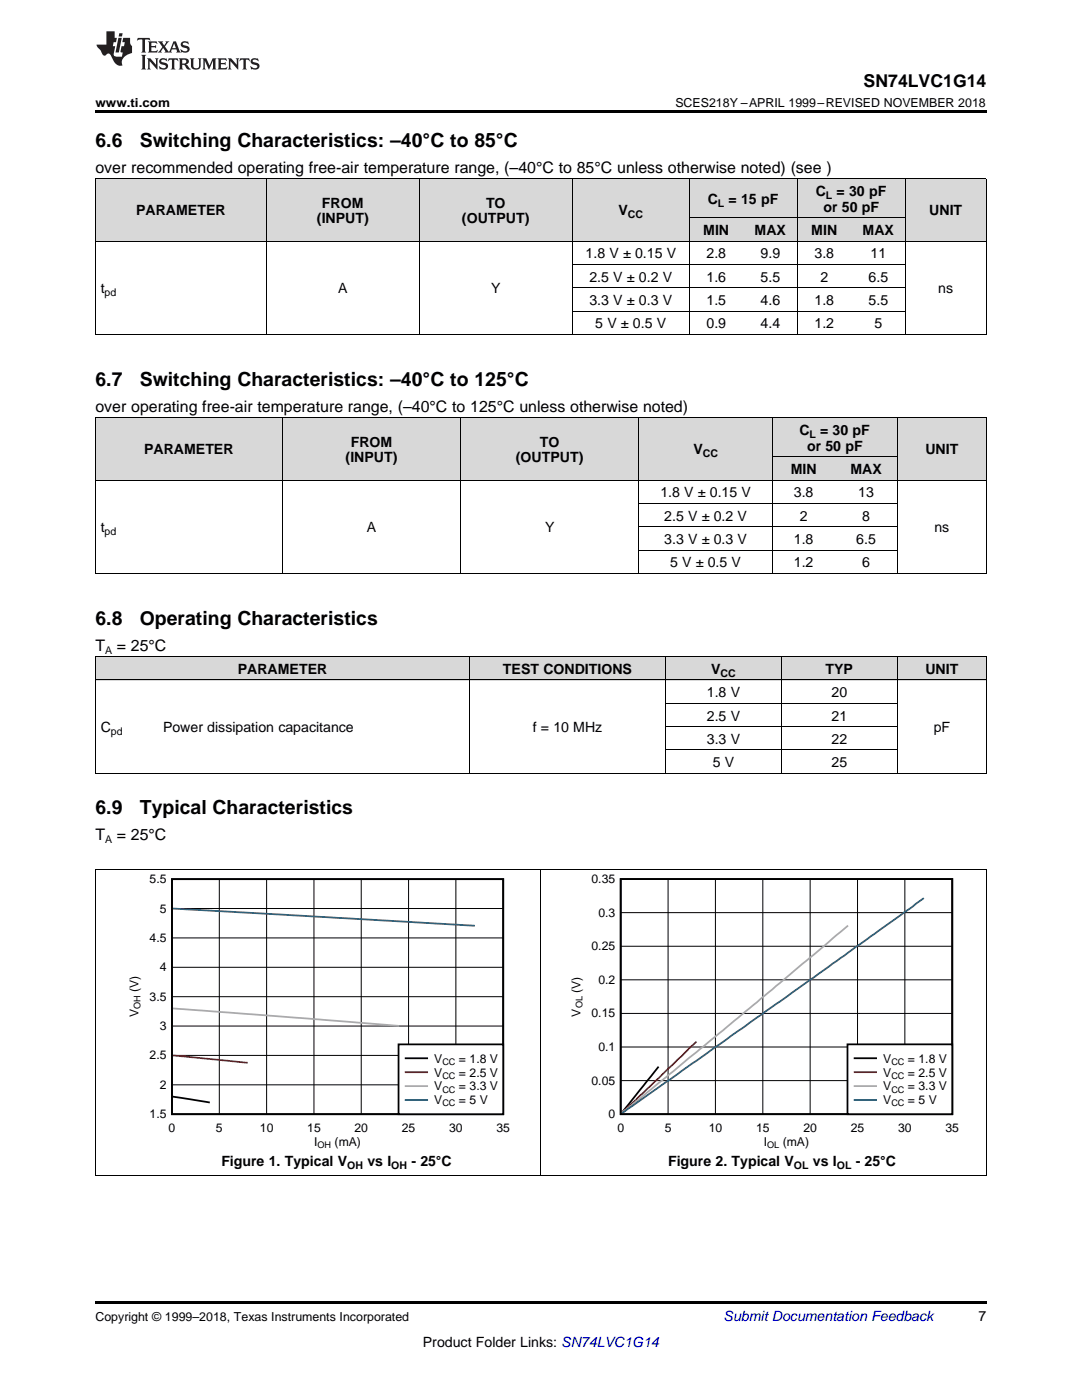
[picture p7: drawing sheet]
<svg xmlns="http://www.w3.org/2000/svg" width="216mm" height="279mm" viewBox="0 0 216 279" stroke-linecap="round" stroke-linejoin="round" font-family="sans-serif">
<g fill="#d8d8d8">
<path d="M19 131.1h12.5v4.6h-12.5z"/>
<path d="M31.5 131.1h62.2v4.6h-62.2z"/>
<path d="M93.7 131.1h39.1v4.6h-39.1z"/>
<path d="M132.8 131.1h23.1v4.6h-23.1z"/>
<path d="M155.9 131.1h23.2v4.6h-23.2z"/>
<path d="M179.1 131.1h17.7v4.6h-17.7z"/>
<path d="M19 83.4h37.4v12.5h-37.4z"/>
<path d="M56.4 83.4h35.5v12.5h-35.5z"/>
<path d="M91.9 83.4h35.6v12.5h-35.6z"/>
<path d="M127.5 83.4h12.4v12.5h-12.4z"/>
<path d="M139.9 83.4h14.3v12.5h-14.3z"/>
<path d="M179.1 83.4h17.7v12.5h-17.7z"/>
<path d="M154.2 91.2h12.4v4.7h-12.4z"/>
<path d="M166.6 91.2h12.5v4.7h-12.5z"/>
<path d="M154.2 83.4h12.4v7.8h-12.4z"/>
<path d="M166.6 83.4h12.5v7.8h-12.5z"/>
<path d="M19 35.7h34.2v12.5h-34.2z"/>
<path d="M53.2 35.7h30.5v12.5h-30.5z"/>
<path d="M83.7 35.7h30.5v12.5h-30.5z"/>
<path d="M114.2 35.7h10.8v12.5h-10.8z"/>
<path d="M125 35.7h12.5v12.5h-12.5z"/>
<path d="M180.7 35.7h16.1v12.5h-16.1z"/>
<path d="M137.5 43.5h10.8v4.7h-10.8z"/>
<path d="M148.3 43.5h10.8v4.7h-10.8z"/>
<path d="M159.1 43.5h10.8v4.7h-10.8z"/>
<path d="M169.9 43.5h10.8v4.7h-10.8z"/>
<path d="M137.5 35.7h10.8v7.8h-10.8z"/>
<path d="M148.3 35.7h10.8v7.8h-10.8z"/>
<path d="M159.1 35.7h10.8v7.8h-10.8z"/>
<path d="M169.9 35.7h10.8v7.8h-10.8z"/>
</g>
<path d="M19 234.5l.2 .1zM196.7 234.5l.1 .1zM19 259.7h177.8v.5h-177.8z" fill="#000"/>
<path d="M19.1 173.6v61M107.9 173.6v61M196.8 173.6v61M19 234.5h177.8" fill="none" stroke="#000" stroke-width=".2"/>
<path d="M25.3 174.5h76.4v54.8h-76.4z" fill-rule="evenodd" fill="#fff"/>
<path d="M34.3 175.5h66.1v46.9h-66.1zM34.5 218.9l7.4 1.1" fill="none" stroke="#000" stroke-width=".35"/>
<g fill="none" stroke="#000" stroke-width=".2">
<path d="M43.8 175.5v46.9M53.2 175.5v46.9M62.6 175.5v46.9M72.1 175.5v46.9M81.5 175.5v46.9M91 175.5v46.9M34.3 198.9h66.1M34.3 193h66.1M34.3 187.2h66.1M34.3 181.3h66.1M34.3 216.5h66.1M34.3 210.6h66.1"/>
<path d="M34.3 204.8h66.1"/>
</g>
<path d="M34.5 210.6l14.9 1.5" fill="none" stroke="#f00" stroke-width=".35"/>
<path d="M34.5 201.3l45.1 3.4" fill="none" stroke="#aaa" stroke-width=".35"/>
<path d="M34.5 181.3l60.2 3.5" fill="none" stroke="#295c75" stroke-width=".35"/>
<path d="M79.5 208.4h20.9v14h-20.9z" fill-rule="evenodd" fill="#fff"/>
<path d="M79.5 208.4h20.9v14h-20.9zM80.9 211.2h4.3" fill="none" stroke="#000" stroke-width=".35"/>
<path d="M80.9 214h4.3" fill="none" stroke="#f00" stroke-width=".35"/>
<path d="M80.9 216.8h4.3" fill="none" stroke="#aaa" stroke-width=".35"/>
<path d="M80.9 219.5h4.3" fill="none" stroke="#295c75" stroke-width=".35"/>
<path d="M113.5 174.5h77.8v54.8h-77.8z" fill-rule="evenodd" fill="#fff"/>
<path d="M123.9 175.4h66.1v47h-66.1zM131.4 212.9l-7.4 9.2" fill="none" stroke="#000" stroke-width=".35"/>
<path d="M133.3 175.4v47M142.8 175.4v47M152.2 175.4v47M161.7 175.4v47M171.1 175.4v47M180.6 175.4v47M123.9 195.5h66.1M123.9 188.8h66.1M123.9 182.1h66.1M123.9 215.7h66.1M123.9 209h66.1M123.9 202.3h66.1" fill="none" stroke="#000" stroke-width=".2"/>
<path d="M139 207.9l-15 14.3" fill="none" stroke="#f00" stroke-width=".35"/>
<path d="M169.2 184.7l-24.9 20.9-20.3 16.6" fill="none" stroke="#aaa" stroke-width=".35"/>
<path d="M184.3 179.2l-21.9 15.9-38.3 27.1" fill="none" stroke="#295c75" stroke-width=".35"/>
<path d="M169.1 208.4h20.9v14h-20.9z" fill-rule="evenodd" fill="#fff"/>
<path d="M169.1 208.4h20.9v14h-20.9zM170.5 211.2h4.3" fill="none" stroke="#000" stroke-width=".35"/>
<path d="M170.5 214h4.3" fill="none" stroke="#f00" stroke-width=".35"/>
<path d="M170.5 216.8h4.3" fill="none" stroke="#aaa" stroke-width=".35"/>
<path d="M170.5 219.5h4.3" fill="none" stroke="#295c75" stroke-width=".35"/>
<g fill="none" stroke="#000" stroke-width=".2">
<path d="M19 35.6h177.8M19.1 35.7v31.1M53.1 35.7v31.1M83.6 35.7v31.1M114.2 35.7v31.1M137.5 35.7v31.1M159 35.7v31.1M180.6 35.7v31.1M196.8 35.7v31.1M19 48.1h177.8M114.2 57.4h66.5M114.2 52.8h66.5"/>
<path d="M137.5 43.5h43.1M19 66.8h177.8M114.2 62.1h66.5M19 95.8h177.8M19 83.3h177.8M19.1 83.4v31.1M56.3 83.4v31.1M91.9 83.4v31.1M127.4 83.4v31.1M154.1 83.4v31.1M154.2 91.2h24.8M179 83.4v31.1"/>
<path d="M196.8 83.4v31.1M19 114.5h177.8M127.5 109.8h51.5M127.5 105.1h51.5M127.5 100.5h51.5M19 135.7h177.8M19 131h177.8M19.1 131.1v23.3M93.6 131.1v23.3M132.8 131.1v23.3M155.9 131.1v23.3M179 131.1v23.3"/>
<path d="M196.8 131.1v23.3M19 154.3h177.8M132.8 149.7h46.2M132.8 145h46.2M132.8 140.4h46.2M19 173.5h177.8"/>
</g>
<path d="M19 22h177.8v.5h-177.8zM19 66.8h.2zM83.6 66.8h.1zM114.1 66.8h.1zM124.9 66.8h.1zM137.4 66.8h.1zM148.2 66.8h.1zM159 66.8h.1zM180.6 66.8h.1zM196.7 66.8h.1z" fill="#000"/>
<g fill="#231f20">
<path d="M27.5 7.6l-.1 .5 .4-.2h.6v.1v2.1l-.2 .4h1l-.3-.4v-2.1l.1-.1h.5l.5 .2-.2-.5zM29.5 8.3l.2 .3v1.5l-.2 .4h1.8l.2-.6a1.04 1.04 0 0 1-1.3 .2v-.7h.6l.3 .2v-.6l-.3 .2h-.6v-.6l.8-.1 .4 .3-.2-.5zM31.5 8.3l.9 1.1-.9 1.1h.8l-.2-.2 .5-.7 .4 .7-.2 .2h1.5l-.1-.2 .1-.4h.9l.1 .4-.2 .2h1l-.3-.3-.7-1.9h-.5l-.9 2-.8-1 .9-1h-.8l.1 .3-.3 .5-.4-.6 .2-.2zM34.7 8.6l.4 1h-.7zM36.3 8.4a.63 .63 0 0 0-.2 .7 .63 .63 0 0 0 .6 .4l.6 .2 .1 .2a.75 .75 0 0 1-.7 .4 .75 .75 0 0 1-.6-.5l.1 .7 .1-.1a1.11 1.11 0 0 0 1.5-.6 1.13 1.13 0 0 0-1.2-.8l-.1-.4a1.04 1.04 0 0 1 1.2 .2l-.2-.5-.1 .1-.5-.2zM28.2 10.9l.2 .4v2.2l-.2 .4h1l-.3-.4v-2.2l.3-.4zM29.3 11.6l.3 .4v1.5l-.3 .4h.8l-.2-.4v-1.3l1.5 1.7v-1.9l.2-.4h-.7l.2 .4v.9l-1.1-1.3zM32 11.8a.62 .62 0 0 0-.2 .7 .62 .62 0 0 0 .6 .4l.6 .1 .1 .3a.76 .76 0 0 1-.7 .3 .76 .76 0 0 1-.6-.4l.1 .7 .1-.1a1.11 1.11 0 0 0 1.5-.6 1.13 1.13 0 0 0-1.2-.8l-.1-.4a1.04 1.04 0 0 1 1.2 .2l-.2-.6-.1 .1-.5-.1zM33.7 11.6l-.2 .6a.61 .61 0 0 1 .8-.3v1.6l-.2 .4h.9l-.2-.4v-1.6a.63 .63 0 0 1 .8 .3l-.2-.6zM35.6 11.6l.3 .4v1.5l-.3 .4h1l-.2-.2v-.8l.5 .2a.76 .76 0 0 0 1.2 .7l-1-1a.58 .58 0 0 0 .6-.5 .58 .58 0 0 0-.5-.6zM36.4 11.9h.1a.45 .45 0 0 1 .5 .1 .45 .45 0 0 1 .1 .5l-.7 .2zM37.9 11.6l.2 .2a2.17 2.17 0 0 0 .3 1.9 .99 .99 0 0 0 1.6-.6v-1.1l.2-.4h-.7l.2 .2a1.92 1.92 0 0 1-.2 1.8 .6 .6 0 0 1-.9-.5v-1.1l.2-.4zM40.4 11.6l.2 .4v1.5l-.2 .4h.7l-.2-.4v-1.4l.8 1.8 .8-1.8v1.4l-.2 .4h.9l-.2-.4v-1.5l.2-.4h-.8l-.6 1.5-.6-1.5zM43.4 11.6l.2 .4v1.5l-.2 .4h1.8l.2-.6a1.04 1.04 0 0 1-1.3 .1v-.6h.5l.4 .2v-.6l-.4 .2h-.5v-.7h.8l.3 .3-.1-.6zM45.5 11.6l.2 .4v1.5l-.2 .4h.7l-.2-.4v-1.3l1.5 1.7v-1.9l.2-.4h-.7l.2 .4v.9l-1.1-1.3zM47.9 11.6l-.1 .6a.61 .61 0 0 1 .8-.3v1.6l-.3 .4h1l-.3-.4 .1-1.6a.63 .63 0 0 1 .7 .3l-.1-.6zM50.2 11.8a.62 .62 0 0 0-.2 .7 .62 .62 0 0 0 .6 .4l.6 .1 .2 .3a.76 .76 0 0 1-.8 .3 .76 .76 0 0 1-.6-.4l.1 .7 .2-.1a1.11 1.11 0 0 0 1.5-.6 1.13 1.13 0 0 0-1.3-.8l-.1-.4a1.04 1.04 0 0 1 1.2 .2l-.1-.6-.2 .1-.5-.1z"/>
<path d="M21.2 6.3v2.6h-1.9l.1 .4 .7 .9a.91 .91 0 0 0 1 .8 .56 .56 0 0 1 .5-.3 .56 .56 0 0 1 .5 .3l.4 .8a1.53 1.53 0 0 0 1.9 1.2 1.54 1.54 0 0 1 1-2.1l.9-.3v-1.4a1.52 1.52 0 0 1-.3-1.6h-1.4l-.2 .8h.5l-.2 .8h-.4l-.2 1v.2l.4 .1-.2 .8a1.93 1.93 0 0 1-1.6-.3l.3-1.8h-.5l.2-.8h.4l.2-.8h-.4v-1.3zM23.6 7.6l-.6 2.9h.7l.6-2.9zM23.8 6.6l-.1 .7h.6l.2-.7z"/>
</g>
<g font-size="3.9">
<text x="19" y="29.3">6.6</text>
<text x="27.9" y="29.3">Switching Characteristics: –40°C to 85°C</text>
<text x="19" y="77">6.7</text>
<text x="27.9" y="77">Switching Characteristics: –40°C to 125°C</text>
<text x="19" y="124.7">6.8</text>
<text x="27.9" y="124.7">Operating Characteristics</text>
<text x="19" y="162.5">6.9</text>
<text x="27.9" y="162.5">Typical Characteristics</text>
</g>
<text font-size="3.5" x="172.3" y="17.3">SN74LVC1G14</text>
<g font-size="3.2">
<text x="19" y="34.4">over recommended operating free-air temperature range, (–40°C to 85°C unless otherwise noted) (see )</text>
<text x="19" y="82.1">over operating free-air temperature range, (–40°C to 125°C unless otherwise noted)</text>
<text x="19" y="129.8">T</text>
<text x="23.3" y="129.8">= 25°C</text>
<text x="19" y="167.6">T</text>
<text x="23.3" y="167.6">= 25°C</text>
</g>
<g font-size="2.8">
<text x="64.2" y="41.4">FROM</text>
<text x="97" y="41.4">TO</text>
<text x="141.3" y="40.7">C</text>
<text x="145.4" y="40.7">= 15 pF</text>
<text x="162.8" y="39.1">C</text>
<text x="166.9" y="39.1">= 30 pF</text>
<text x="27.2" y="43">PARAMETER</text>
<text x="63.3" y="44.6">(INPUT)</text>
<text x="92.2" y="44.6">(OUTPUT)</text>
<text x="123.4" y="43">V</text>
<text x="140.3" y="46.9">MIN</text>
<text x="150.6" y="46.9">MAX</text>
<text x="161.9" y="46.9">MIN</text>
<text x="164.3" y="42.3">or 50 pF</text>
<text x="172.1" y="46.9">MAX</text>
<text x="185.4" y="43">UNIT</text>
<text x="116.8" y="51.6">1.8 V ± 0.15 V</text>
<text x="141" y="51.6">2.8</text>
<text x="151.8" y="51.6">9.9</text>
<text x="162.5" y="51.6">3.8</text>
<text x="173.7" y="51.6">11</text>
<text x="20.1" y="58.6">t</text>
<text x="67.5" y="58.6">A</text>
<text x="98" y="58.6">Y</text>
<text x="117.6" y="56.2">2.5 V ± 0.2 V</text>
<text x="141" y="56.2">1.6</text>
<text x="151.8" y="56.2">5.5</text>
<text x="163.7" y="56.2">2</text>
<text x="173.3" y="56.2">6.5</text>
<text x="187.2" y="58.6">ns</text>
<text x="117.6" y="60.9">3.3 V ± 0.3 V</text>
<text x="118.8" y="65.5">5 V ± 0.5 V</text>
<text x="141" y="60.9">1.5</text>
<text x="141" y="65.5">0.9</text>
<text x="151.8" y="60.9">4.6</text>
<text x="151.8" y="65.5">4.4</text>
<text x="162.5" y="60.9">1.8</text>
<text x="162.5" y="65.5">1.2</text>
<text x="173.3" y="60.9">5.5</text>
<text x="174.5" y="65.5">5</text>
<text x="70" y="89.1">FROM</text>
<text x="107.7" y="89.1">TO</text>
<text x="159.5" y="86.8">C</text>
<text x="161" y="90">or 50 pF</text>
<text x="163.7" y="86.8">= 30 pF</text>
<text x="28.8" y="90.7">PARAMETER</text>
<text x="69" y="92.3">(INPUT)</text>
<text x="102.9" y="92.3">(OUTPUT)</text>
<text x="138.4" y="90.7">V</text>
<text x="157.8" y="94.6">MIN</text>
<text x="169.7" y="94.6">MAX</text>
<text x="184.6" y="90.7">UNIT</text>
<text x="131.8" y="99.3">1.8 V ± 0.15 V</text>
<text x="158.4" y="99.3">3.8</text>
<text x="171.2" y="99.3">13</text>
<text x="20.1" y="106.3">t</text>
<text x="73.2" y="106.3">A</text>
<text x="108.8" y="106.3">Y</text>
<text x="132.5" y="103.9">2.5 V ± 0.2 V</text>
<text x="159.6" y="103.9">2</text>
<text x="172" y="103.9">8</text>
<text x="186.4" y="106.3">ns</text>
<text x="132.5" y="108.6">3.3 V ± 0.3 V</text>
<text x="133.7" y="113.2">5 V ± 0.5 V</text>
<text x="158.4" y="108.6">1.8</text>
<text x="158.4" y="113.2">1.2</text>
<text x="170.9" y="108.6">6.5</text>
<text x="172" y="113.2">6</text>
<text x="47.4" y="134.5">PARAMETER</text>
<text x="100.4" y="134.5">TEST CONDITIONS</text>
<text x="141.9" y="134.5">V</text>
<text x="164.7" y="134.5">TYP</text>
<text x="184.6" y="134.5">UNIT</text>
<text x="141" y="139.1">1.8 V</text>
<text x="141" y="143.8">2.5 V</text>
<text x="165.9" y="139.1">20</text>
<text x="165.9" y="143.8">21</text>
<text x="20.1" y="146.1">C</text>
<text x="32.5" y="146.1">Power dissipation capacitance</text>
<text x="106.3" y="146.1">f = 10 MHz</text>
<text x="141" y="148.4">3.3 V</text>
<text x="165.9" y="148.4">22</text>
<text x="186.3" y="146.1">pF</text>
<text x="142.2" y="153.1">5 V</text>
<text x="165.9" y="153.1">25</text>
<text x="44.2" y="232.8">Figure 1. Typical V</text>
<text x="73.3" y="232.8">vs I</text>
<text x="82.1" y="232.8">- 25°C</text>
<text x="133.3" y="232.8">Figure 2. Typical V</text>
<text x="162.2" y="232.8">vs I</text>
<text x="170.7" y="232.8">- 25°C</text>
<text x="195.3" y="263.6">7</text>
<text x="84.4" y="268.9">Product Folder Links: SN74LVC1G14</text>
</g>
<text font-size="2.8" fill="#0000c8" x="144.4" y="263.6">Submit Documentation Feedback</text>
<g font-size="2.5">
<text x="19" y="21.4">www.ti.com</text>
<text x="134.8" y="21.4">SCES218Y –APRIL 1999–REVISED NOVEMBER 2018</text>
<text x="19" y="263.6">Copyright © 1999–2018, Texas Instruments Incorporated</text>
</g>
<g font-size="2.4">
<text x="29.9" y="176.3">5.5</text>
<text x="118" y="176.2">0.35</text>
<text x="31.9" y="182.1">5</text>
<text x="119.4" y="182.9">0.3</text>
<text x="29.9" y="188">4.5</text>
<text x="118" y="189.6">0.25</text>
<text x="27.6" y="198" transform="rotate(-90 27.6 198)">(V)</text>
<text x="31.9" y="193.8">4</text>
<text x="119.4" y="196.3">0.2</text>
<text x="27.6" y="203" transform="rotate(-90 27.6 203)">V</text>
<text x="29.9" y="199.7">3.5</text>
<text x="115.8" y="202.9" transform="rotate(-90 115.8 202.9)">V</text>
<text x="115.8" y="198.1" transform="rotate(-90 115.8 198.1)">(V)</text>
<text x="118" y="203.1">0.15</text>
<text x="31.9" y="205.6">3</text>
<text x="119.4" y="209.8">0.1</text>
<text x="29.9" y="211.4">2.5</text>
<text x="86.7" y="212.1">V</text>
<text x="86.7" y="214.8">V</text>
<text x="91.6" y="212.1">= 1.8 V</text>
<text x="91.6" y="214.8">= 2.5 V</text>
<text x="176.2" y="212.1">V</text>
<text x="176.2" y="214.8">V</text>
<text x="181.2" y="212.1">= 1.8 V</text>
<text x="181.2" y="214.8">= 2.5 V</text>
<text x="31.9" y="217.3">2</text>
<text x="86.7" y="217.6">V</text>
<text x="86.7" y="220.4">V</text>
<text x="91.6" y="217.6">= 3.3 V</text>
<text x="91.6" y="220.4">= 5 V</text>
<text x="118" y="216.5">0.05</text>
<text x="176.2" y="217.6">V</text>
<text x="176.2" y="220.4">V</text>
<text x="181.2" y="217.6">= 3.3 V</text>
<text x="181.2" y="220.4">= 5 V</text>
<text x="29.9" y="223.2">1.5</text>
<text x="33.6" y="225.9">0</text>
<text x="43.1" y="225.9">5</text>
<text x="51.9" y="225.9">10</text>
<text x="61.3" y="225.9">15</text>
<text x="70.7" y="225.9">20</text>
<text x="80.2" y="225.9">25</text>
<text x="89.6" y="225.9">30</text>
<text x="99.1" y="225.9">35</text>
<text x="121.4" y="223.2">0</text>
<text x="123.2" y="225.9">0</text>
<text x="132.6" y="225.9">5</text>
<text x="141.4" y="225.9">10</text>
<text x="150.9" y="225.9">15</text>
<text x="160.3" y="225.9">20</text>
<text x="169.8" y="225.9">25</text>
<text x="179.2" y="225.9">30</text>
<text x="188.7" y="225.9">35</text>
<text x="62.7" y="228.7">I</text>
<text x="66.8" y="228.7">(mA)</text>
<text x="152.4" y="228.7">I</text>
<text x="156.2" y="228.7">(mA)</text>
</g>
<g font-size="2.1">
<text x="143.3" y="41.2">L</text>
<text x="164.8" y="39.7">L</text>
<text x="125.3" y="43.6">CC</text>
<text x="20.9" y="59.1">pd</text>
<text x="161.5" y="87.3">L</text>
<text x="140.2" y="91.3">CC</text>
<text x="20.9" y="106.8">pd</text>
<text x="21" y="130.5">A</text>
<text x="143.8" y="135">CC</text>
<text x="22.1" y="146.7">pd</text>
<text x="21" y="168.2">A</text>
<text x="69.3" y="233.4">OH</text>
<text x="78.1" y="233.4">OH</text>
<text x="158.4" y="233.4">OL</text>
<text x="167" y="233.4">OL</text>
</g>
<g font-size="1.8">
<text x="28.1" y="201.4" transform="rotate(-90 28.1 201.4)">OH</text>
<text x="116.2" y="201.3" transform="rotate(-90 116.2 201.3)">OL</text>
<text x="88.3" y="212.5">CC</text>
<text x="88.3" y="215.3">CC</text>
<text x="177.9" y="212.5">CC</text>
<text x="177.9" y="215.3">CC</text>
<text x="88.3" y="218">CC</text>
<text x="88.3" y="220.8">CC</text>
<text x="177.9" y="218">CC</text>
<text x="177.9" y="220.8">CC</text>
<text x="63.4" y="229.1">OH</text>
<text x="153.1" y="229.1">OL</text>
</g>
</svg>
